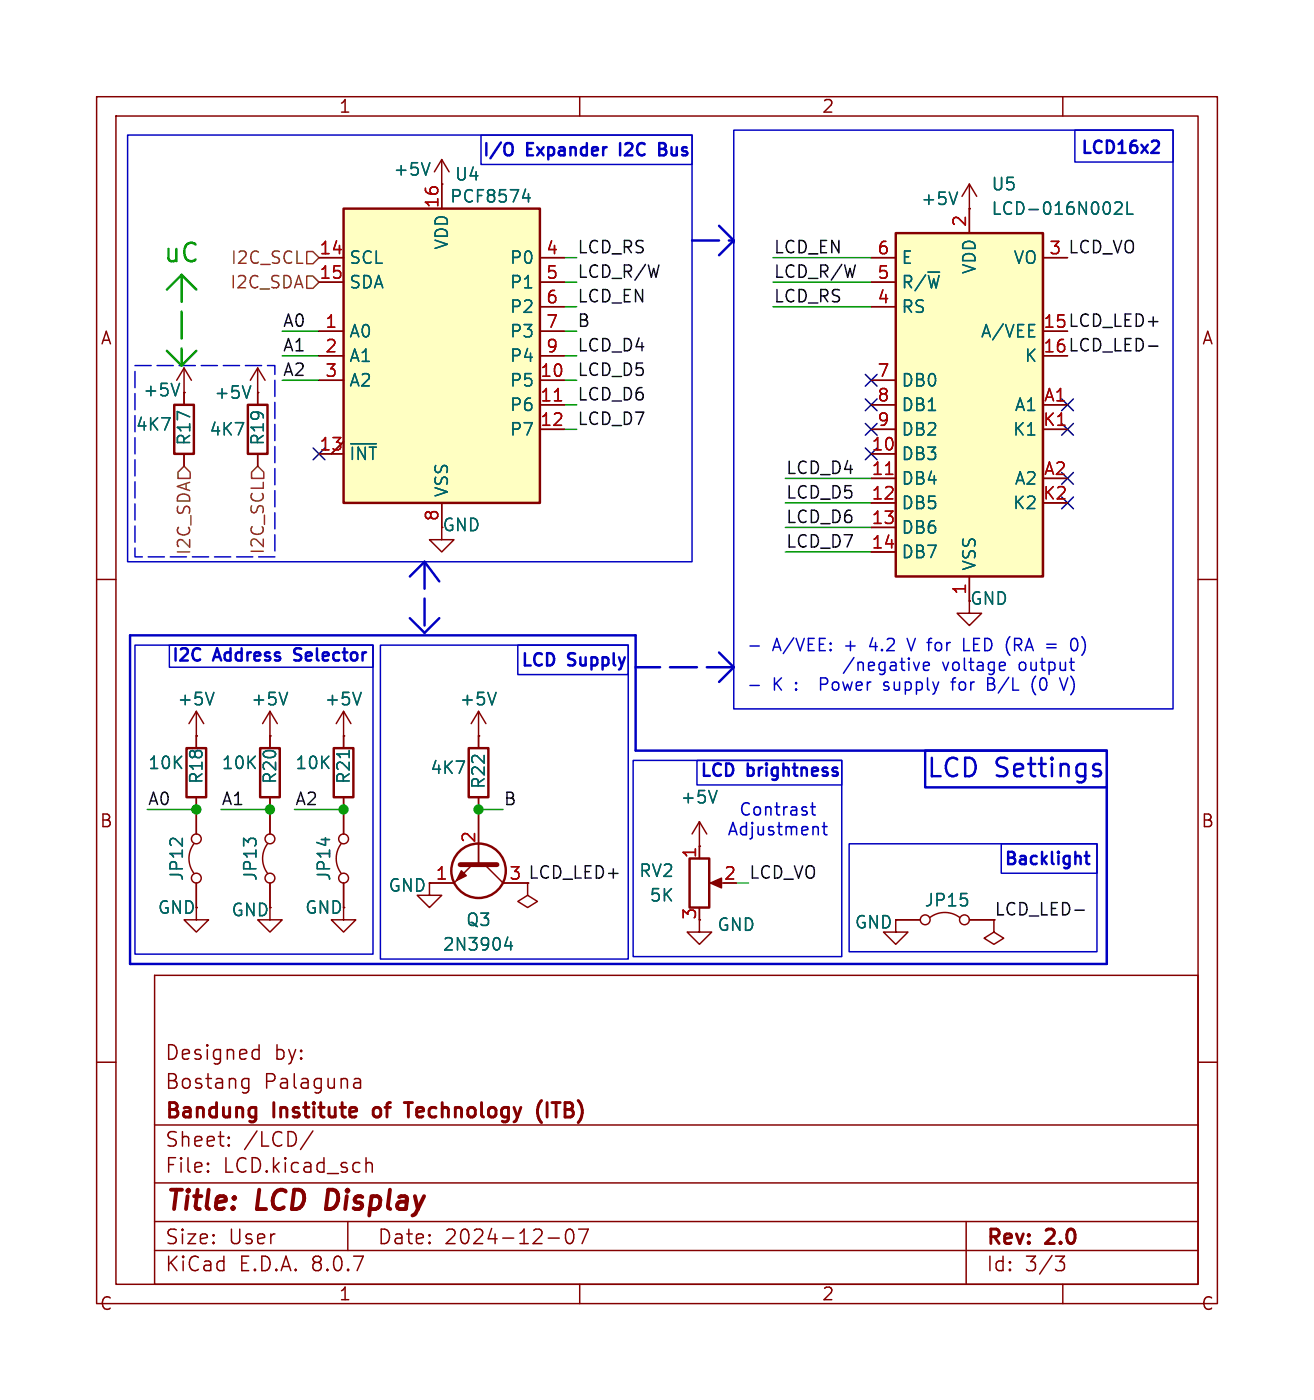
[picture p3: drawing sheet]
<svg xmlns="http://www.w3.org/2000/svg" width="136mm" height="145mm" viewBox="0 0 136 145" stroke-linecap="round" stroke-linejoin="round" font-family="sans-serif">
<g fill="none" stroke="#840000" stroke-width=".15">
<path d="M10 10h116v125h-116zM12 12h112v121h-112zM60 10v2M100.3 19.1l-.7 1.2M100.3 19.1v2.5M100.3 19.1l.8 1.2M110 10v2M100.3 21.6h.1M10 60h2M20.3 76.2h.1M20.3 73.7v3.8M20.3 73.7l-.7 1.2"/>
<path d="M20.3 73.7l.8 1.2M27.9 76.2h.1M27.9 73.7l-.7 1.2M27.9 73.7v3.8M27.9 73.7l.8 1.2M35.6 76.2h.1M35.6 73.7l-.8 1.2M35.6 73.7v2.5M35.6 73.7l.7 1.2M49.5 76.2h.1M49.5 73.7l-.7 1.2M49.5 73.7v3.8"/>
<path d="M49.5 73.7l.8 1.2M124 60h2M20.1 87.4a2.54 2.54 0 0 0 0 3M20.3 91.5v3.8h1.3l-1.3 1.2-1.3-1.2h1.3M20.3 82.6v3.8M27.9 94v1.3h1.3l-1.3 1.2-1.2-1.2h1.2M27.9 82.6v1.2M35.3 87.4a2.54 2.54 0 0 0 0 3M35.6 83.8v2.6M35.6 91.5v2.5M48.9 89.6l-1.9 1.9h-2.6v1.2h1.3l-1.3 1.3-1.2-1.3h1.2M49.5 82.6v7"/>
<path d="M50.2 89.6l1.9 1.9h2.5v1.2l1 .7-1 .6-1-.6 1-.7M10 110h2M16 101h108v32h-108zM16 116.5h108M23.7 118.6v.1M23.7 118.6h-.1l.1 .1M23.7 117.8v.1M23.7 117.8h-.1l.1 .1M25.2 112.6l.1 .1 .4-.1M25.2 111.8l.1-.1 .4 .1M25.7 111.7v1.2a.41 .41 0 0 1-.5 .3M26.4 108.7l.4 .1"/>
<path d="M26.8 108.2v1.5M26.8 109.6l-.4 .1M32.4 117.1l-1.3 2M36.7 112.6l.1 .1 .5-.1M36.7 111.8l.1-.1 .4 .1 .1 .1v.8M37.3 112.1l-.6 .1M37.9 119.9v1.5M124 110h2M16 129.5h108M16 126.5h108M16 122.5h108M21.5 121.3h.1l-.1 .1"/>
<path d="M21.5 121.3v.1M21.5 120.5v.1M21.5 120.5h.1l-.1 .1M36 126.5v3M37.9 120.5a.37 .37 0 0 1 .6 .1v.8M56.7 128.2h1.2M58.7 127.4a.36 .36 0 0 1 .3-.1 .36 .36 0 0 1 .3 .3 .88 .88 0 0 1-.3 1.2 .38 .38 0 0 1-.4-.3 1.28 1.28 0 0 1 .1-1.1zM59.9 127.3h1l-.7 1.5M60 133v2M100 126.5v6.5M109.2 130.1h1l-.5 .6a.41 .41 0 0 1 .5 .3v.3l-.2 .2-.5 .1M110 133v2"/>
<circle cx="20.3" cy="86.9" r=".51"/>
<circle cx="20.3" cy="90.9" r=".51"/>
<circle cx="35.6" cy="86.9" r=".51"/>
<circle cx="35.6" cy="90.9" r=".51"/>
</g>
<path d="M34 123.2l-.3 2h.5" fill="none" stroke="#840000" stroke-width=".4"/>
<path d="M38.7 114.8l-.1 .2 .1 .6M41.8 114.2h.9M42.3 114.2v1.5M55.7 115.6l.4 .7M56.1 114l-.4 .6M56.6 114.2v1.5" fill="none" stroke="#840000" stroke-width=".3"/>
<path d="M99.1 19.9l-.4 1.3M22.1 71.7l-.4 1.3M29.8 71.7l-.5 1.3M37.4 71.7l-.4 1.3M51.3 71.7l-.4 1.3M52.6 97.1l-.3 .9h.7M52.9 97.5v.9" fill="none" stroke="#006464" stroke-width=".15"/>
<path d="M47.6 89.6h3.8" fill="none" stroke="#840000" stroke-width=".51"/>
<path d="M47.8 90.2l.5 .5-1.1 .5z" fill="#840000" stroke="#840000" stroke-width=".15"/>
<g fill="none" stroke="#840000" stroke-width=".25">
<path d="M19.3 77.5h2v5.1h-2zM26.9 77.5h2.1v5.1h-2.1zM48.5 77.5h2v5.1h-2z"/>
<circle cx="49.5" cy="90.2" r="2.82"/>
</g>
<path d="M92.7 24.1h15.2v35.6h-15.2z" fill="#ffffc2"/>
<path d="M92.7 24.1h15.2v35.6h-15.2z" fill="none" stroke="#840000" stroke-width=".25"/>
<g fill="none" stroke="#840000" stroke-width=".15">
<path d="M90.2 26.7h2.5M90.2 31.8h2.5M90.2 29.2h2.5M90.2 39.4h2.5M100.3 21.6v2.5M107.9 26.7h2.6M45.7 54.6v1.3h1.3l-1.3 1.3-1.3-1.3h1.3M90.2 47h2.5M90.2 49.5h2.5M90.2 52.1h2.5M90.2 54.6h2.5M90.2 57.2h2.5"/>
<path d="M90.2 41.9h2.5M90.2 44.5h2.5M100.3 59.7v2.5M107.9 41.9h2.6M107.9 44.5h2.6"/>
</g>
<path d="M91.7 49.1h.7" fill="none" stroke="#a90000" stroke-width=".15"/>
<path d="M115.4 21l.2-.1 .4 .1a.34 .34 0 0 1 .1 .5l-.8 .7h.8M116.7 20.9v1.3h.6" fill="none" stroke="#006464" stroke-width=".15"/>
<path d="M35.6 21.6h20.3v30.5h-20.3z" fill="#ffffc2"/>
<path d="M35.6 21.6h20.3v30.5h-20.3zM18 41.9h2.1v5.1h-2.1zM25.7 41.9h2v5.1h-2zM34.5 77.5h2.1v5.1h-2.1zM71.4 88.9h2v5.1h-2z" fill="none" stroke="#840000" stroke-width=".25"/>
<g fill="none" stroke="#840000" stroke-width=".15">
<path d="M45.7 19.1h.1M45.7 16.5v5.1M45.7 16.5l-.7 1.3M45.7 16.5l.8 1.3M19 38.1l-.7 1.3M19 38.1v3.8M19 38.1l.8 1.3M26.7 38.1v3.8M26.7 38.1l-.8 1.3M26.7 38.1l.7 1.3M33 34.3h2.6M33 39.4h2.6"/>
<path d="M33 26.7h2.6M33 29.2h2.6M33 36.8h2.6M55.9 34.3h2.5M55.9 39.4h2.5M55.9 26.7h2.5M55.9 29.2h2.5M55.9 36.8h2.5M55.9 31.8h2.5M90.2 39.4h2.5M90.2 26.7h2.5M90.2 29.2h2.5"/>
<path d="M90.2 31.8h2.5M100.3 21.6h.1M100.3 21.6v2.5M107.9 26.7h2.6M19 40.7h.1M19 47v1.3M26.7 40.7h.1M26.7 47v1.3M33 47h2.6M35.6 45.7l-1.3 1.3M45.7 52.1v2.5M55.9 41.9h2.5"/>
<path d="M55.9 44.5h2.5M90.2 41.9h2.5M90.2 44.5h2.5M90.2 47h2.5M90.2 49.5h2.5M90.2 52.1h2.5M90.2 54.6h2.5M90.2 57.2h2.5M100.3 59.7v3.8h1.3l-1.3 1.3-1.2-1.3h1.2M107.9 41.9h2.6M107.9 44.5h2.6M20.3 76.2h.1"/>
<path d="M20.3 76.2v1.3M27.9 76.2h.1M27.9 76.2v1.3M35.6 76.2h.1M35.6 76.2v1.3M49.5 76.2h.1M49.5 76.2v1.3M20.3 82.6v3.8M20.3 91.5v2.5M27.7 87.4a2.54 2.54 0 0 0 0 3M27.9 82.6v3.8M27.9 91.5v2.5"/>
<path d="M35.6 91.5v3.8h1.2l-1.2 1.2-1.3-1.2h1.3M35.6 82.6v3.8M44.4 91.5h2.6M49.5 82.6v7M52.1 91.5h2.5M72.4 87.6h.1M72.4 95.3v1.2h1.3l-1.3 1.3-1.3-1.3h1.3M72.4 85.1l-.8 1.3M72.4 85.1v3.8M72.4 85.1l.8 1.3M73.9 91.5h1M95.2 95.3h-2.5v1.2h1.3l-1.3 1.3-1.3-1.3h1.3"/>
<path d="M96.3 95a2.54 2.54 0 0 1 3 0M100.3 95.3h2.6v1.2l1 .7-1 .6-1-.6 1-.7"/>
<circle cx="27.9" cy="90.9" r=".51"/>
<circle cx="27.9" cy="86.9" r=".51"/>
<circle cx="95.8" cy="95.3" r=".51"/>
<circle cx="99.8" cy="95.3" r=".51"/>
</g>
<path d="M57.4 41.5h.7M91.7 49.1h.7" fill="none" stroke="#a90000" stroke-width=".15"/>
<g fill="none" stroke="#006464" stroke-width=".15">
<path d="M44.5 16.9l-.4 1.2M99.1 19.9l-.4 1.3M18.6 39.7l-.4 1.3M25.9 40l-.4 1.2M54.1 20.5h.8M54.7 20.1v.8M115.4 21l.2-.1 .4 .1a.34 .34 0 0 1 .1 .5l-.8 .7h.8M116.7 20.9v1.3h.6M36.3 46h2.6M22.1 71.7l-.4 1.3M29.8 71.7l-.5 1.3M36.1 77.7v.8"/>
<path d="M37.4 71.7l-.4 1.3M51.3 71.7l-.4 1.3M52.6 97.1l-.3 .9h.7M52.9 97.5v.9M74.2 81.9l-.4 1.2"/>
</g>
<path d="M73.5 91.5l1.2-.6v1.1z" fill="#840000" stroke="#840000" stroke-width=".15"/>
<path d="M31.7 28.6h.7l.6 .6-.6 .7h-.7zM31.7 26.1h.7l.6 .6-.6 .6h-.7zM19 48.3l.7 .6v.6h-1.3v-.6zM26.7 48.3l.6 .6v.6h-1.3v-.6z" fill="none" stroke="#725600" stroke-width=".15"/>
<path d="M118.9 35.9h.9M111.3 94.3h.9" fill="none" stroke="#0f0f0f" stroke-width=".15"/>
<path d="M52.5 14.8a.43 .43 0 0 1 .6 .4v.5a.43 .43 0 0 1-.6 .4M68.2 15.4h.5M68.7 15.4l.1 .1M68.8 14.9l-.6-.1v1.3h.5M68.8 15.4h-.1M119.7 14.6h.1a.34 .34 0 0 1 .1 .5l-.7 .7h.7M95.8 77.7h18.8v3.9h-18.8zM114.6 77.7h-48.8v-11.9h-52.3v34h101.1v-18.2M112.3 88.6h.5M112.4 88.2v1.1l.1 .1 .3 .1" fill="none" stroke="#0000c2" stroke-width=".25"/>
<g fill="none" stroke="#0000c2" stroke-width=".15">
<path d="M13.2 14h58.4v44.2h-58.4zM49.8 14h21.8v3h-21.8zM75.9 13.5h45.5v59.9h-45.5zM111.3 13.5h10.1v3.3h-10.1zM75.9 24.9v.3M14 66.8h24.6v32h-24.6zM17.5 66.8h21.1v2.3h-21.1zM39.4 66.8h25.6v32.5h-25.6zM53.6 66.8h11.4v3.1h-11.4zM65.5 78.8h21.6v20.3h-21.6zM72.1 78.8h15v2.5h-15zM77.6 66.9h1"/>
<path d="M77.6 71h1M88.4 68.1l-1.1 1.6M88.8 68.6v.8M88.8 68.7a.32 .32 0 0 1 .6 .1v.6M89.9 69l.6-.1-.1-.3h-.3l-.2 .2 .1 .6h.1h.3M91.5 71.4l.1 .1M91.6 68.6h-.4l-.2 .2v.4l.1 .2h.1h.4M91.6 68.6v1a.34 .34 0 0 1-.6 .2M91.6 70.6l-.1 .2v.2l.1 .1M92.2 68.6h.1h.4v.8M92.7 68.9l-.4 .1a.25 .25 0 0 0-.2 .2 .25 .25 0 0 0 .2 .2h.4M93.2 68.6h.4"/>
<path d="M93.3 68.2v1.1l.1 .1h.2M93.9 66.1l.4 1.3M94.1 68.6v.8M94.6 68.6l.3 .8 .3-.8M95.6 69l.6-.1-.1-.3h-.3l-.2 .2v.6h.2h.3M98.6 70.4v1.1M99.8 66.1v1.3h.6M102.2 70.2v1.3l.6-.1M102.2 70.8h.5M102.7 70.8l.1 .1M102.8 70.8h-.1M104 69.4h-.4"/>
<path d="M104 68.6v.3l-.6 .1M106.9 70.6a1.47 1.47 0 0 0 .3 1.4M108.3 66.7h1M108.3 67.1h1M110.5 70.2l-.4 1.3M110.7 68.6h.5M110.9 69.4h.3M110.9 66.2a.3 .3 0 0 1 .4-.1 .3 .3 0 0 1 .2 .3 .66 .66 0 0 1-.4 1 .77 .77 0 0 1-.2-1.2zM87.9 87.4h25.6v11.2h-25.6zM103.6 87.4h9.9v3h-9.9z"/>
</g>
<path d="M83.9 83.6h.5M84.1 83.1v1.1v.2h.3M84.6 85.7l.1 .8M85.1 85.6h.5M85.3 85.2v1.1l.1 .1 .2 .1" fill="none" stroke="#0000c2" stroke-width=".16"/>
<path d="M14 37.9h14.4v19.8h-14.4z" fill="none" stroke="#0000c2" stroke-width=".15" stroke-dasharray="1.7 .6"/>
<path d="M17.3 30l1.5-1.5M17.3 36.3l1.5 1.6M18.8 28.5v9.4M20.3 30l-1.5-1.5M20.3 36.3l-1.5 1.6" fill="none" stroke="#00c200" stroke-width=".25" stroke-dasharray="2.8 1"/>
<path d="M71.6 24.9h4.3M74.4 23.4l1.5 1.5M74.4 26.4l1.5-1.5M42.4 59.7l1.5-1.5M43.9 58.2v7.3M42.4 64l1.5 1.5M45.5 60.2l-1.6-2M45.5 64l-1.6 1.5M74.4 70.6l1.5-1.5M74.4 67.6l1.5 1.5M75.9 69.1h-10.1" fill="none" stroke="#0000c2" stroke-width=".25" stroke-dasharray="2.8 1"/>
<g fill="none" stroke="#009600" stroke-width=".15">
<path d="M29.2 34.3h3.8M29.2 36.8h3.8M29.2 39.4h3.8M58.4 34.3h1.3M58.4 26.7h1.3M58.4 31.8h1.3M58.4 36.8h1.3M58.4 39.4h1.3M58.4 29.2h1.3M80 26.7h10.2M80 31.8h10.2M80 29.2h10.2"/>
<path d="M58.4 44.5h1.3M58.4 41.9h1.3M81.3 52.1h8.9M81.3 49.5h8.9M81.3 54.6h8.9M81.3 57.2h8.9M15.2 83.8h5.1M22.9 83.8h5M30.5 83.8h5.1M49.5 83.8h2.6M76.2 91.5h1.3"/>
</g>
<g fill="none" stroke="#000084" stroke-width=".15">
<path d="M89.6 38.8l1.2 1.2M90.8 38.8l-1.2 1.2M32.4 46.4l1.2 1.2M33.6 46.4l-1.2 1.2M89.6 43.9l1.2 1.2M89.6 46.4l1.2 1.2M89.6 41.3l1.2 1.2M90.8 43.9l-1.2 1.2M90.8 46.4l-1.2 1.2M90.8 41.3l-1.2 1.2M109.9 48.9l1.2 1.3M109.9 51.5l1.2 1.2"/>
<path d="M109.9 43.9l1.2 1.2M109.9 41.3l1.2 1.2M111.1 48.9l-1.2 1.3M111.1 51.5l-1.2 1.2M111.1 43.9l-1.2 1.2M111.1 41.3l-1.2 1.2"/>
</g>
<g fill="#009600" stroke="#009600" stroke-width=".15">
<circle cx="49.5" cy="83.8" r=".46"/>
<circle cx="20.3" cy="83.8" r=".46"/>
<circle cx="27.9" cy="83.8" r=".46"/>
<circle cx="35.6" cy="83.8" r=".46"/>
</g>
<g font-size="2.8" fill="#840000">
<text x="17" y="125.9">Title:</text>
<text x="26.7" y="125.9">LCD</text>
<text x="34.6" y="125.9">Display</text>
</g>
<text font-size="2.7" fill="#00c200" x="16.8" y="27.5">uC</text>
<text font-size="2.7" fill="#0000c2" x="95.8" y="80.9">LCD Settings</text>
<g font-size="2.1" fill="#840000">
<text x="17" y="113">Bostang</text>
<text x="17" y="110">Designed</text>
<text x="27.3" y="113">Palaguna</text>
<text x="28.4" y="110">by:</text>
<text x="17" y="119">Sheet:</text>
<text x="17" y="116.2">Bandung</text>
<text x="25.2" y="119">/LCD/</text>
<text x="28.4" y="116.2">Institute</text>
<text x="39.3" y="116.2">of</text>
<text x="43.3" y="116.2">Technology</text>
<text x="57.5" y="116.2">(ITB)</text>
<text x="17" y="121.7">File:</text>
<text x="23.1" y="121.7">LCD.kicad_sch</text>
<text x="17" y="131.9">KiCad</text>
<text x="17" y="129.1">Size:</text>
<text x="23.7" y="129.1">User</text>
<text x="24.7" y="131.9">E.D.A.</text>
<text x="32.3" y="131.9">8.0.7</text>
<text x="39" y="129.1">Date:</text>
<text x="46" y="129.1">2024-12-07</text>
<text x="102" y="129.3">Rev:</text>
<text x="102" y="131.9">Id:</text>
<text x="106.1" y="131.9">3/3</text>
<text x="108.4" y="129.3">2.0</text>
</g>
<g font-size="1.8" fill="#840000">
<text x="35" y="11.9">1</text>
<text x="85" y="11.9">2</text>
<text x="10.3" y="35.9">A</text>
<text x="107.9" y="34.1">15 LCD_LED+</text>
<text x="124.3" y="35.9">A</text>
<text x="107.9" y="36.6">16 LCD_LED-</text>
<text x="45.7" y="55.2">GND</text>
<text x="100.3" y="62.9">GND</text>
<text x="10.3" y="85.9">B</text>
<text x="124.3" y="85.9">B</text>
<text x="16.3" y="94.9">GND</text>
<text x="23.9" y="95.1">GND</text>
<text x="31.5" y="94.9">GND</text>
<text x="40.1" y="92.6">GND</text>
<text x="52.6" y="91.2">3 LCD_LED+</text>
<text x="102.9" y="94.9">LCD_LED-</text>
<text x="88.4" y="96.4">GND</text>
<text x="10.3" y="135.9">C</text>
<text x="35" y="134.9">1</text>
<text x="85" y="134.9">2</text>
<text x="124.3" y="135.9">C</text>
</g>
<g font-size="1.8" fill="#0000c2">
<text x="49.8" y="16.5">I/O</text>
<text x="54.5" y="16.5">Expander</text>
<text x="64.6" y="16.5">I2C</text>
<text x="69.2" y="16.5">Bus</text>
<text x="111.7" y="16.3">LCD16x2</text>
<text x="17.6" y="68.9">I2C</text>
<text x="22.2" y="68.9">Address</text>
<text x="31" y="68.9">Selector</text>
<text x="53.8" y="69.4">LCD</text>
<text x="58.8" y="69.4">Supply</text>
<text x="80" y="67.7">A/VEE:</text>
<text x="80" y="71.8">K</text>
<text x="82.4" y="71.8">:</text>
<text x="85.3" y="71.8">Power</text>
<text x="87.5" y="67.7">+</text>
<text x="90.3" y="67.7">4.2</text>
<text x="92.1" y="71.8">supply</text>
<text x="94.5" y="67.7">V for</text>
<text x="97.5" y="69.7">voltage</text>
<text x="99.4" y="71.8">for</text>
<text x="100.6" y="67.7">LED (RA</text>
<text x="103.3" y="71.8">B/L</text>
<text x="105.6" y="69.7">output</text>
<text x="108.1" y="71.8">(0</text>
<text x="111.3" y="71.8">V)</text>
<text x="112.3" y="67.7">0)</text>
<text x="72.3" y="80.8">LCD</text>
<text x="77.3" y="80.8">brightness</text>
<text x="75.2" y="86.8">Adjustment</text>
<text x="76.4" y="84.7">Contrast</text>
<text x="103.8" y="89.9">Backlight</text>
</g>
<g font-size="1.8" fill="#006464">
<text x="40.6" y="18.4">+5V</text>
<text x="46.5" y="21.2">PCF8574</text>
<text x="47" y="18.9">U4</text>
<text x="95.2" y="21.5">+5V</text>
<text x="102.5" y="22.5">LCD-016N002L</text>
<text x="102.5" y="19.9">U5</text>
<text x="36.1" y="27.6">SCL</text>
<text x="46.6" y="25.9" transform="rotate(-90 46.6 25.9)">VDD</text>
<text x="52.7" y="27.6">P0</text>
<text x="93.2" y="27.6">E</text>
<text x="101.2" y="28.5" transform="rotate(-90 101.2 28.5)">VDD</text>
<text x="104.8" y="27.6">VO</text>
<text x="36.1" y="35.2">A0</text>
<text x="36.1" y="30.1">SDA</text>
<text x="52.7" y="30.1">P1</text>
<text x="52.7" y="32.6">P2</text>
<text x="52.7" y="35.2">P3</text>
<text x="93.2" y="32.6">RS</text>
<text x="93.2" y="30.1">R/~{W}</text>
<text x="101.4" y="35.2">A/VEE</text>
<text x="14.7" y="41.3">+5V</text>
<text x="22.1" y="41.5">+5V</text>
<text x="36.1" y="37.7">A1</text>
<text x="36.1" y="40.3">A2</text>
<text x="52.7" y="40.3">P5</text>
<text x="52.7" y="37.7">P4</text>
<text x="93.2" y="40.3">DB0</text>
<text x="106" y="37.7">K</text>
<text x="14" y="44.8">4K7</text>
<text x="19.9" y="46.2" transform="rotate(-90 19.9 46.2)">R17</text>
<text x="21.6" y="45.3">4K7</text>
<text x="27.5" y="46.2" transform="rotate(-90 27.5 46.2)">R19</text>
<text x="36.1" y="47.9">~{INT}</text>
<text x="52.7" y="42.8">P6</text>
<text x="52.7" y="45.3">P7</text>
<text x="93.2" y="47.9">DB3</text>
<text x="93.2" y="42.8">DB1</text>
<text x="93.2" y="45.3">DB2</text>
<text x="104.8" y="45.3">K1</text>
<text x="104.9" y="42.8">A1</text>
<text x="46.6" y="51.6" transform="rotate(-90 46.6 51.6)">VSS</text>
<text x="93.2" y="50.4">DB4</text>
<text x="93.2" y="53">DB5</text>
<text x="104.8" y="53">K2</text>
<text x="104.9" y="50.4">A2</text>
<text x="93.2" y="55.5">DB6</text>
<text x="93.2" y="58">DB7</text>
<text x="101.2" y="59.2" transform="rotate(-90 101.2 59.2)">VSS</text>
<text x="18.3" y="73.3">+5V</text>
<text x="25.9" y="73.3">+5V</text>
<text x="33.5" y="73.3">+5V</text>
<text x="47.5" y="73.3">+5V</text>
<text x="15.2" y="79.9">10K</text>
<text x="21.2" y="81.3" transform="rotate(-90 21.2 81.3)">R18</text>
<text x="22.9" y="79.9">10K</text>
<text x="28.8" y="81.3" transform="rotate(-90 28.8 81.3)">R20</text>
<text x="30.5" y="79.9">10K</text>
<text x="36.4" y="81.3" transform="rotate(-90 36.4 81.3)">R21</text>
<text x="44.5" y="80.4">4K7</text>
<text x="50.4" y="81.8" transform="rotate(-90 50.4 81.8)">R22</text>
<text x="70.4" y="83.4">+5V</text>
<text x="19.2" y="91.3" transform="rotate(-90 19.2 91.3)">JP12</text>
<text x="26.8" y="91.3" transform="rotate(-90 26.8 91.3)">JP13</text>
<text x="34.4" y="91.3" transform="rotate(-90 34.4 91.3)">JP14</text>
<text x="66.1" y="91.1">RV2</text>
<text x="67.2" y="93.6">5K</text>
<text x="95.6" y="94.1">JP15</text>
<text x="45.7" y="98.7">2N3904</text>
<text x="48.2" y="96.1">Q3</text>
<text x="74.2" y="96.6">GND</text>
</g>
<g font-size="1.8" fill="#a90000">
<text x="45.5" y="21.6" transform="rotate(-90 45.5 21.6)">16</text>
<text x="100.1" y="23.6" transform="rotate(-90 100.1 23.6)">2</text>
<text x="33" y="26.4">14</text>
<text x="33" y="29">15</text>
<text x="56.4" y="26.4">4</text>
<text x="56.4" y="29">5</text>
<text x="90.7" y="29">5</text>
<text x="90.7" y="26.4">6</text>
<text x="108.5" y="26.4">3</text>
<text x="33.6" y="34.1">1</text>
<text x="56.4" y="31.5">6</text>
<text x="56.4" y="34.1">7</text>
<text x="90.7" y="31.5">4</text>
<text x="107.9" y="34.1">15</text>
<text x="33.6" y="36.6">2</text>
<text x="33.6" y="39.1">3</text>
<text x="55.8" y="39.1">10</text>
<text x="55.8" y="41.7">11</text>
<text x="56.4" y="36.6">9</text>
<text x="90.7" y="39.1">7</text>
<text x="90.7" y="41.7">8</text>
<text x="107.9" y="36.6">16</text>
<text x="108" y="41.7">A1</text>
<text x="33" y="46.8">13</text>
<text x="55.8" y="44.2">12</text>
<text x="90.1" y="46.8">10</text>
<text x="90.7" y="44.2">9</text>
<text x="107.9" y="44.2">K1</text>
<text x="90.1" y="49.3">11</text>
<text x="90.1" y="51.8">12</text>
<text x="107.9" y="51.8">K2</text>
<text x="108" y="49.3">A2</text>
<text x="45.5" y="54.1" transform="rotate(-90 45.5 54.1)">8</text>
<text x="90.1" y="54.4">13</text>
<text x="90.1" y="56.9">14</text>
<text x="100.1" y="61.7" transform="rotate(-90 100.1 61.7)">1</text>
<text x="49.3" y="87.4" transform="rotate(-90 49.3 87.4)">2</text>
<text x="72.1" y="89" transform="rotate(-90 72.1 89)">1</text>
<text x="45" y="91.2">1</text>
<text x="52.6" y="91.2">3</text>
<text x="72.1" y="95.3" transform="rotate(-90 72.1 95.3)">3</text>
<text x="74.9" y="91.2">2</text>
</g>
<g font-size="1.8" fill="#725600">
<text x="23.8" y="27.6">I2C_SCL</text>
<text x="23.7" y="30.1">I2C_SDA</text>
<text x="19.9" y="57.6" transform="rotate(-90 19.9 57.6)">I2C_SDA</text>
<text x="27.5" y="57.5" transform="rotate(-90 27.5 57.5)">I2C_SCL</text>
</g>
<g font-size="1.8" fill="#0f0f0f">
<text x="59.7" y="26.3">LCD_RS</text>
<text x="59.7" y="28.9">LCD_R/W</text>
<text x="80" y="26.3">LCD_EN</text>
<text x="80" y="28.9">LCD_R/W</text>
<text x="108.5" y="26.4">3 LCD_VO</text>
<text x="29.2" y="34">A0</text>
<text x="59.7" y="34">B</text>
<text x="59.7" y="31.4">LCD_EN</text>
<text x="80" y="31.4">LCD_RS</text>
<text x="29.2" y="36.5">A1</text>
<text x="29.2" y="39">A2</text>
<text x="59.7" y="36.5">LCD_D4</text>
<text x="59.7" y="39">LCD_D5</text>
<text x="59.7" y="41.6">LCD_D6</text>
<text x="59.7" y="44.1">LCD_D7</text>
<text x="81.3" y="49.2">LCD_D4</text>
<text x="81.3" y="51.7">LCD_D5</text>
<text x="81.3" y="56.8">LCD_D7</text>
<text x="81.3" y="54.3">LCD_D6</text>
<text x="15.2" y="83.5">A0</text>
<text x="22.9" y="83.5">A1</text>
<text x="30.5" y="83.5">A2</text>
<text x="52.1" y="83.5">B</text>
<text x="77.5" y="91.1">LCD_VO</text>
</g>
</svg>
